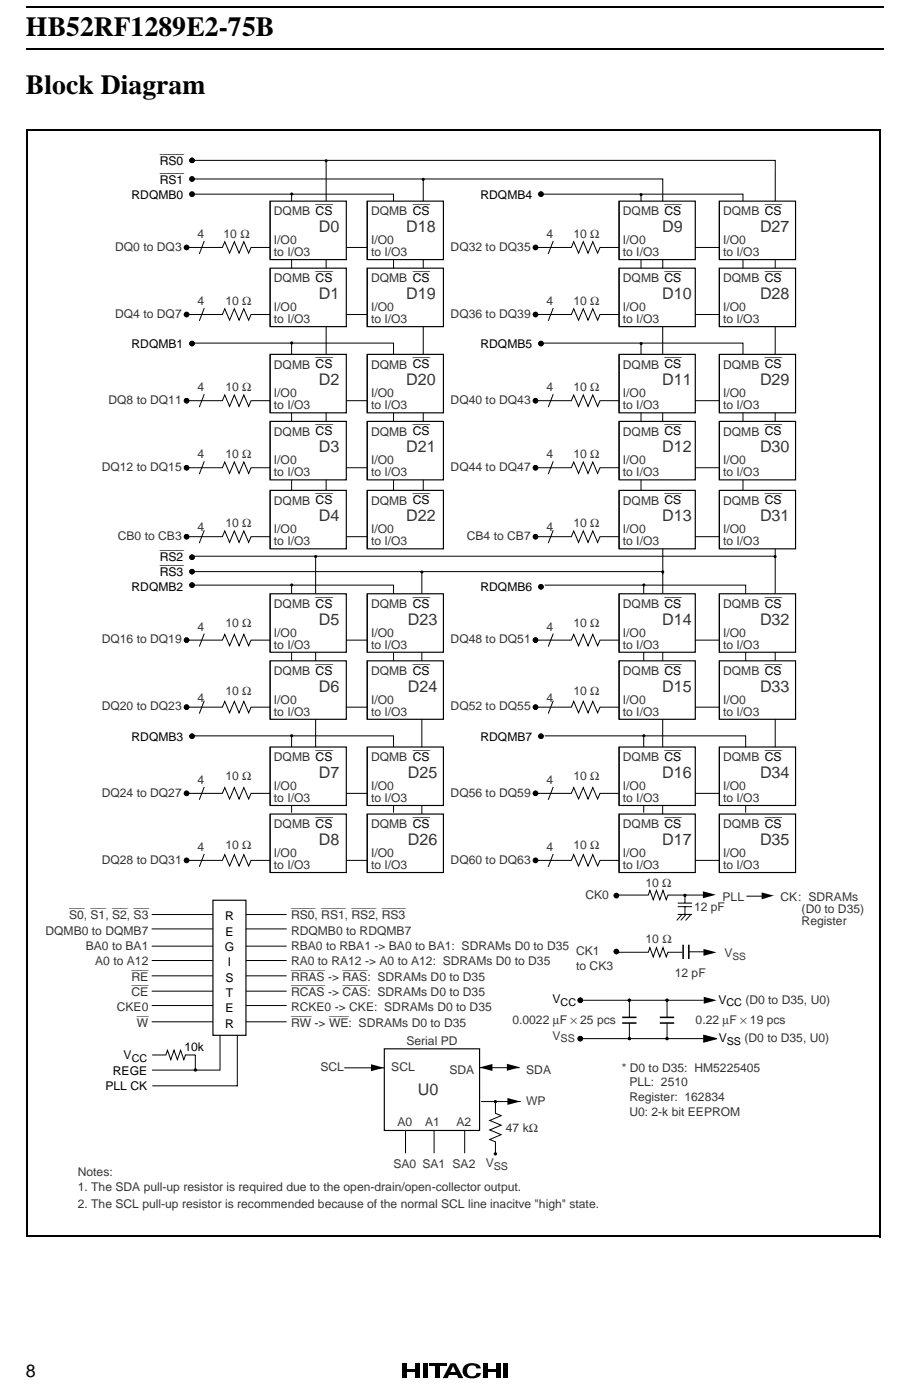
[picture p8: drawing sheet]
<svg xmlns="http://www.w3.org/2000/svg" width="162mm" height="249mm" viewBox="0 0 162 249" stroke-linecap="round" stroke-linejoin="round" font-family="sans-serif">
<path d="M4.6 1.3h152.5M4.6 8.7h152.5" fill="none" stroke="#000" stroke-width=".25"/>
<path d="M71.3 242.3h19.1v3.1h-19.1z" fill="#fff"/>
<g fill="#000">
<path d="M71.6 242.6h.7v2.6h-.7zM72.3 243.6h1.6v.4h-1.6zM73.9 242.6h.7v2.6h-.7zM75.2 242.6h.8v2.6h-.8zM77.5 242.6h.7v2.6h-.7zM79.8 244.2h1.5v.4h-1.5zM80.3 242.6h.7l1.3 2.6h-.8zM80.1 242.6h.6l-1.1 2.6h-.9zM82.7 242.9l.5-.3 .8-.1a1.41 1.41 0 0 1 1.4 .9h-.7a.62 .62 0 0 0-.8-.5 .95 .95 0 0 0-.8 1.3 .95 .95 0 0 0 1.5 .3l.1-.3h.8a1.27 1.27 0 0 1-1.6 1 1.37 1.37 0 0 1-1.5-.7 1.37 1.37 0 0 1 .3-1.6zM85.8 242.6h.8v2.6h-.8zM86.6 243.6h1.6v.4h-1.6zM88.2 242.6h.7v2.6h-.7z"/>
<path d="M89.5 242.6h.7v2.6h-.7z"/>
</g>
<path d="M76.3 242.8h3.1" fill="none" stroke="#000" stroke-width=".44"/>
<path d="M8 26.9h145.6v188.7h-145.6z" fill="#fff"/>
<g fill="none" stroke="#000" stroke-width=".18">
<path d="M58 28.5v59.2M33.2 44h6.3l.5-1 .8 2 .9-2 .8 2 .8-2 .9 2 .4-1h25.1M33.2 56h6.3l.5-1.1 .8 2.1 .9-2.1 .8 2.1 .8-2.1 .9 2.1 .4-1h25.1M95.2 44h6.4l.4-1 .8 2 .9-2 .8 2 .9-2 .8 2 .4-1h21.2M95.2 56h6.4l.4-1.1 .8 2.1 .9-2.1 .8 2.1 .9-2.1 .8 2.1 .4-1h21.2M33.2 71.3h6.3l.5-1 .8 2 .9-2 .8 2 .8-2 .9 2 .4-1h25.1M95.2 71.3h6.4l.4-1 .8 2 .9-2 .8 2 .9-2 .8 2 .4-1h21.2M33.2 83.2h6.3l.5-1 .8 2 .9-2 .8 2 .8-2 .9 2 .4-1h25.1M33.2 95.5h6.3l.5-1 .8 2 .9-2 .8 2 .8-2 .9 2 .4-1h25.1M95.2 83.2h6.4l.4-1 .8 2 .9-2 .8 2 .9-2 .8 2 .4-1h21.2M95.2 95.5h6.4l.4-1 .8 2 .9-2 .8 2 .9-2 .8 2 .4-1h21.2M117.8 95.5v6.7"/>
<path d="M137.8 95.5v43.4M33.2 113.9h6.3l.5-1 .8 2 .9-2 .8 2 .8-2 .9 2 .4-1h24.3M95.2 113.9h6.4l.4-1 .8 2 .9-2 .8 2 .9-2 .8 2 .4-1h21.2M33.2 125.8h6.3l.5-1 .8 2 .9-2 .8 2 .8-2 .9 2 .4-1h24.3M95.2 125.8h6.4l.4-1 .8 2 .9-2 .8 2 .9-2 .8 2 .4-1h21.2M33.2 141.1h6.3l.5-1 .8 2 .9-2 .8 2 .8-2 .9 2 .4-1h24.3M33.2 153.1h6.3l.5-1.1 .8 2.1 .9-2.1 .8 2.1 .8-2.1 .9 2.1 .4-1h24.3M95.2 141.1h6.4l.4-1 .8 2 .9-2 .8 2 .9-2 .8 2 .4-1h21.2M95.2 153.1h6.4l.4-1.1 .8 2.1 .9-2.1 .8 2.1 .9-2.1 .8 2.1 .4-1h21.2"/>
</g>
<g fill="#fff" stroke="#000" stroke-width=".18">
<path d="M27 162.7h23.9z"/>
<path d="M27 165.3h23.9z"/>
<path d="M27 168.3h23.9z"/>
<path d="M27 170.9h23.9z"/>
<path d="M27 173.6h23.9z"/>
<path d="M27 176.3h23.9z"/>
<path d="M27 178.9h23.9z"/>
<path d="M27 181.8h23.9z"/>
</g>
<path d="M34.2 34.5h35.7v13.7M51.8 34.5v13.7M75.2 31.8v55.9M96.3 34.5h35.8v13.7M113.9 34.5v13.7" fill="none" stroke="#000" stroke-width=".18"/>
<path d="M48 35.8h13.6v10.4h-13.6z" fill="#fff" stroke="#000" stroke-width=".21"/>
<g fill="#000">
<path d="M125.1 177.3l2.3 .6-2.3 .7zM125.1 184.2l2.3 .6-2.3 .6z"/>
<circle cx="34.1" cy="31.8" r=".48"/>
<circle cx="34.1" cy="34.5" r=".48"/>
<circle cx="34.1" cy="28.5" r=".48"/>
<circle cx="51.8" cy="34.5" r=".27"/>
<circle cx="58" cy="28.6" r=".27"/>
<circle cx="75.2" cy="31.9" r=".27"/>
<circle cx="114" cy="34.6" r=".27"/>
<circle cx="33.2" cy="44" r=".48"/>
<circle cx="51.8" cy="61" r=".27"/>
<circle cx="114" cy="61.1" r=".27"/>
<circle cx="34.1" cy="104.1" r=".48"/>
<circle cx="51.8" cy="104.1" r=".27"/>
<circle cx="114.4" cy="104.1" r=".27"/>
<circle cx="51.8" cy="130.9" r=".27"/>
<circle cx="114.4" cy="130.9" r=".27"/>
<circle cx="103.1" cy="177.9" r=".48"/>
<circle cx="111.9" cy="177.9" r=".27"/>
<circle cx="118.6" cy="177.9" r=".27"/>
<circle cx="103.1" cy="184.8" r=".48"/>
<circle cx="111.9" cy="184.8" r=".27"/>
<circle cx="118.6" cy="184.8" r=".27"/>
</g>
<g fill="none" stroke="#000" stroke-width=".18">
<path d="M34.2 31.8h83.6v51.7M34.2 28.5h103.6v54.1M48 35.8v10.3M36.3 42.9l-.9 2.3M34.2 61h35.7v28.9M51.8 61v28.9M96.3 61h35.8v28.9M113.9 61v28.9M34.2 104.1h35.7v13.7M51.8 104.1v13.7M96.8 104.1h35.7v13.7M114.4 104.1v13.7"/>
<path d="M34.2 130.9h35.7v13.7M51.8 130.9v13.7M96.8 130.9h35.7v13.7M114.4 130.9v13.7M121.7 159.3v1.3M103.1 177.9h22M111.9 177.9v3.1M118.6 177.9v3.1M120.5 162.7h2.5M120.5 160.7h2.5M120.5 161.3h2.5M121.7 161.3v1.3"/>
<path d="M122.4 169.3h3.1M103.1 184.8h22M111.9 182v2.8M118.6 182v2.8M125.1 184.2l2.3 .6-2.3 .6z"/>
<circle cx="34.1" cy="28.5" r=".41"/>
<circle cx="34.1" cy="31.8" r=".41"/>
<circle cx="34.1" cy="34.5" r=".41"/>
<circle cx="33.2" cy="44" r=".41"/>
<circle cx="34.1" cy="104.1" r=".41"/>
<circle cx="103.1" cy="177.9" r=".41"/>
<circle cx="111.9" cy="177.9" r=".21"/>
<circle cx="118.6" cy="177.9" r=".21"/>
<circle cx="103.1" cy="184.8" r=".41"/>
<circle cx="111.9" cy="184.8" r=".21"/>
<circle cx="118.6" cy="184.8" r=".21"/>
</g>
<path d="M121.4 168.1v2.5M122.4 168.1v2.5M110.6 181h2.5M110.6 182h2.5M117.3 181h2.5M117.3 182h2.5" fill="none" stroke="#000" stroke-width=".28"/>
<circle cx="121.7" cy="159.3" r=".21" fill="#000" stroke="#000" stroke-width=".18"/>
<path d="M48 47.7h13.6v10.4h-13.6z" fill="#fff" stroke="#000" stroke-width=".21"/>
<circle cx="33.2" cy="56" r=".48" fill="#000"/>
<g fill="none" stroke="#000" stroke-width=".18">
<path d="M36.3 54.8l-.9 2.3M48 47.7v10.4"/>
<circle cx="33.2" cy="56" r=".41"/>
</g>
<path d="M48 63h13.6v10.4h-13.6z" fill="#fff" stroke="#000" stroke-width=".21"/>
<g fill="#000">
<circle cx="33.2" cy="71.3" r=".48"/>
<circle cx="34.1" cy="61.1" r=".48"/>
</g>
<g fill="none" stroke="#000" stroke-width=".18">
<path d="M36.3 70.1l-.9 2.3M48 63.1v10.3"/>
<circle cx="33.2" cy="71.3" r=".41"/>
<circle cx="34.1" cy="61.1" r=".41"/>
</g>
<path d="M48 75h13.6v10.4h-13.6z" fill="#fff" stroke="#000" stroke-width=".21"/>
<circle cx="33.2" cy="83.2" r=".48" fill="#000"/>
<g fill="none" stroke="#000" stroke-width=".18">
<path d="M48 75v10.3M36.3 82.1l-.9 2.3"/>
<circle cx="33.2" cy="83.2" r=".41"/>
</g>
<path d="M48 87.2h13.6v10.4h-13.6z" fill="#fff" stroke="#000" stroke-width=".21"/>
<circle cx="33.2" cy="95.5" r=".48" fill="#000"/>
<g fill="none" stroke="#000" stroke-width=".18">
<path d="M36.3 94.3l-.9 2.3M48 87.3v10.3"/>
<circle cx="33.2" cy="95.5" r=".41"/>
</g>
<path d="M110 35.8h13.6v10.4h-13.6z" fill="#fff" stroke="#000" stroke-width=".21"/>
<g fill="#000">
<circle cx="96.2" cy="34.5" r=".48"/>
<circle cx="95.2" cy="44" r=".48"/>
</g>
<g fill="none" stroke="#000" stroke-width=".18">
<path d="M110 35.8v10.3M98.3 42.9l-.9 2.3"/>
<circle cx="96.2" cy="34.5" r=".41"/>
<circle cx="95.2" cy="44" r=".41"/>
</g>
<path d="M110 47.7h13.6v10.4h-13.6z" fill="#fff" stroke="#000" stroke-width=".21"/>
<circle cx="95.2" cy="56" r=".48" fill="#000"/>
<g fill="none" stroke="#000" stroke-width=".18">
<path d="M98.3 54.8l-.9 2.3M110 47.7v10.4"/>
<circle cx="95.2" cy="56" r=".41"/>
</g>
<path d="M110 63h13.6v10.4h-13.6z" fill="#fff" stroke="#000" stroke-width=".21"/>
<g fill="#000">
<circle cx="95.2" cy="71.3" r=".48"/>
<circle cx="96.2" cy="61.1" r=".48"/>
</g>
<g fill="none" stroke="#000" stroke-width=".18">
<path d="M98.3 70.1l-.9 2.3M110 63.1v10.3"/>
<circle cx="95.2" cy="71.3" r=".41"/>
<circle cx="96.2" cy="61.1" r=".41"/>
</g>
<path d="M110 75h13.6v10.4h-13.6z" fill="#fff" stroke="#000" stroke-width=".21"/>
<circle cx="95.2" cy="83.2" r=".48" fill="#000"/>
<g fill="none" stroke="#000" stroke-width=".18">
<path d="M110 75v10.3M98.3 82.1l-.9 2.3"/>
<circle cx="95.2" cy="83.2" r=".41"/>
</g>
<path d="M110 87.2h13.6v10.4h-13.6z" fill="#fff" stroke="#000" stroke-width=".21"/>
<circle cx="95.2" cy="95.5" r=".48" fill="#000"/>
<g fill="none" stroke="#000" stroke-width=".18">
<path d="M56.1 99.3v44M98.3 94.3l-.9 2.3M110 87.3v10.3"/>
<circle cx="95.2" cy="95.5" r=".41"/>
</g>
<path d="M48 105.6h13.6v10.4h-13.6z" fill="#fff" stroke="#000" stroke-width=".21"/>
<g fill="#000">
<circle cx="34.1" cy="99.1" r=".48"/>
<circle cx="56.1" cy="99" r=".27"/>
<circle cx="33.2" cy="113.9" r=".48"/>
<circle cx="34.1" cy="101.7" r=".48"/>
<circle cx="75" cy="101.8" r=".27"/>
</g>
<g fill="none" stroke="#000" stroke-width=".18">
<path d="M34.2 99h103.6M34.2 101.7h83.6v44M36.3 112.7l-.9 2.3M48 105.7v10.3M75 101.7v44"/>
<circle cx="34.1" cy="99.1" r=".41"/>
<circle cx="33.2" cy="113.9" r=".41"/>
<circle cx="34.1" cy="101.7" r=".41"/>
</g>
<path d="M48 117.6h13.6v10.4h-13.6z" fill="#fff" stroke="#000" stroke-width=".21"/>
<circle cx="33.2" cy="125.8" r=".48" fill="#000"/>
<g fill="none" stroke="#000" stroke-width=".18">
<path d="M48 117.6v10.3M36.3 124.7l-.9 2.3"/>
<circle cx="33.2" cy="125.8" r=".41"/>
</g>
<path d="M48 132.9h13.6v10.4h-13.6z" fill="#fff" stroke="#000" stroke-width=".21"/>
<g fill="#000">
<circle cx="34.1" cy="131" r=".48"/>
<circle cx="33.2" cy="141.1" r=".48"/>
</g>
<g fill="none" stroke="#000" stroke-width=".18">
<path d="M36.3 140l-.9 2.3M48 132.9v10.4"/>
<circle cx="34.1" cy="131" r=".41"/>
<circle cx="33.2" cy="141.1" r=".41"/>
</g>
<g fill="#fff" stroke="#000" stroke-width=".21">
<path d="M48 144.8h13.6v10.4h-13.6z"/>
<path d="M37.8 160.2h5.9v24h-5.9z"/>
</g>
<circle cx="33.2" cy="153.1" r=".48" fill="#000"/>
<g fill="none" stroke="#000" stroke-width=".18">
<path d="M36.3 151.9l-.9 2.3M48 144.8v10.4"/>
<circle cx="33.2" cy="153.1" r=".41"/>
</g>
<path d="M65.3 35.8h13.5v10.4h-13.5z" fill="#fff" stroke="#000" stroke-width=".21"/>
<path d="M65.3 35.8v10.3" fill="none" stroke="#000" stroke-width=".18"/>
<path d="M65.3 47.7h13.5v10.4h-13.5z" fill="#fff" stroke="#000" stroke-width=".21"/>
<path d="M65.3 47.7v10.4" fill="none" stroke="#000" stroke-width=".18"/>
<path d="M65.3 63h13.5v10.4h-13.5z" fill="#fff" stroke="#000" stroke-width=".21"/>
<path d="M65.3 63.1v10.3" fill="none" stroke="#000" stroke-width=".18"/>
<path d="M65.3 75h13.5v10.4h-13.5z" fill="#fff" stroke="#000" stroke-width=".21"/>
<path d="M65.3 75v10.3" fill="none" stroke="#000" stroke-width=".18"/>
<path d="M65.3 87.2h13.5v10.4h-13.5z" fill="#fff" stroke="#000" stroke-width=".21"/>
<path d="M65.3 87.3v10.3" fill="none" stroke="#000" stroke-width=".18"/>
<path d="M65.3 105.6h13.5v10.4h-13.5z" fill="#fff" stroke="#000" stroke-width=".21"/>
<path d="M65.3 105.7v10.3" fill="none" stroke="#000" stroke-width=".18"/>
<path d="M65.3 117.6h13.5v10.4h-13.5z" fill="#fff" stroke="#000" stroke-width=".21"/>
<path d="M65.3 117.6v10.3" fill="none" stroke="#000" stroke-width=".18"/>
<path d="M65.3 132.9h13.5v10.4h-13.5z" fill="#fff" stroke="#000" stroke-width=".21"/>
<path d="M65.3 132.9v10.4" fill="none" stroke="#000" stroke-width=".18"/>
<path d="M65.3 144.8h13.5v10.4h-13.5z" fill="#fff" stroke="#000" stroke-width=".21"/>
<path d="M65.3 144.8v10.4" fill="none" stroke="#000" stroke-width=".18"/>
<path d="M127.9 35.8h13.5v10.4h-13.5z" fill="#fff" stroke="#000" stroke-width=".21"/>
<path d="M127.9 35.8v10.3" fill="none" stroke="#000" stroke-width=".18"/>
<path d="M127.9 47.7h13.5v10.4h-13.5z" fill="#fff" stroke="#000" stroke-width=".21"/>
<path d="M127.9 47.7v10.4" fill="none" stroke="#000" stroke-width=".18"/>
<path d="M127.9 63h13.5v10.4h-13.5z" fill="#fff" stroke="#000" stroke-width=".21"/>
<path d="M127.9 63.1v10.3" fill="none" stroke="#000" stroke-width=".18"/>
<path d="M127.9 75h13.5v10.4h-13.5z" fill="#fff" stroke="#000" stroke-width=".21"/>
<path d="M127.9 75v10.3" fill="none" stroke="#000" stroke-width=".18"/>
<path d="M127.9 87.2h13.5v10.4h-13.5z" fill="#fff" stroke="#000" stroke-width=".21"/>
<path d="M127.9 87.3v10.3" fill="none" stroke="#000" stroke-width=".18"/>
<path d="M127.9 105.6h13.5v10.4h-13.5z" fill="#fff" stroke="#000" stroke-width=".21"/>
<path d="M127.9 105.7v10.3" fill="none" stroke="#000" stroke-width=".18"/>
<path d="M127.9 117.6h13.5v10.4h-13.5z" fill="#fff" stroke="#000" stroke-width=".21"/>
<path d="M127.9 117.6v10.3" fill="none" stroke="#000" stroke-width=".18"/>
<path d="M127.9 132.9h13.5v10.4h-13.5z" fill="#fff" stroke="#000" stroke-width=".21"/>
<path d="M127.9 132.9v10.4" fill="none" stroke="#000" stroke-width=".18"/>
<path d="M127.9 144.8h13.5v10.4h-13.5z" fill="#fff" stroke="#000" stroke-width=".21"/>
<path d="M127.9 144.8v10.4" fill="none" stroke="#000" stroke-width=".18"/>
<path d="M110 105.6h13.6v10.4h-13.6z" fill="#fff" stroke="#000" stroke-width=".21"/>
<g fill="#000">
<circle cx="95.2" cy="113.9" r=".48"/>
<circle cx="96.2" cy="104.4" r=".48"/>
</g>
<g fill="none" stroke="#000" stroke-width=".18">
<path d="M98.3 112.7l-.9 2.3M110 105.7v10.3"/>
<circle cx="95.2" cy="113.9" r=".41"/>
<circle cx="96.2" cy="104.4" r=".41"/>
</g>
<path d="M110 117.6h13.6v10.4h-13.6z" fill="#fff" stroke="#000" stroke-width=".21"/>
<circle cx="95.2" cy="125.8" r=".48" fill="#000"/>
<g fill="none" stroke="#000" stroke-width=".18">
<path d="M110 117.6v10.3M98.3 124.7l-.9 2.3"/>
<circle cx="95.2" cy="125.8" r=".41"/>
</g>
<path d="M110 132.9h13.6v10.4h-13.6z" fill="#fff" stroke="#000" stroke-width=".21"/>
<g fill="#000">
<circle cx="96.2" cy="131" r=".48"/>
<circle cx="95.2" cy="141.1" r=".48"/>
</g>
<g fill="none" stroke="#000" stroke-width=".18">
<path d="M98.3 140l-.9 2.3M110 132.9v10.4"/>
<circle cx="96.2" cy="131" r=".41"/>
<circle cx="95.2" cy="141.1" r=".41"/>
</g>
<path d="M110 144.8h13.6v10.4h-13.6z" fill="#fff" stroke="#000" stroke-width=".21"/>
<g fill="#000">
<path d="M124.9 158.6l2.3 .6-2.3 .6zM135.4 158.8l2.3 .6-2.3 .6zM125 168.8l2.3 .6-2.3 .6zM65.9 189.3l2.3 .7-2.3 .6zM85.2 189.9l2.3-.6v1.2zM90.1 189.3l2.3 .6-2.3 .6z"/>
<circle cx="95.2" cy="153.1" r=".48"/>
<circle cx="109.6" cy="159.3" r=".48"/>
<circle cx="109.6" cy="169.3" r=".48"/>
</g>
<g fill="none" stroke="#000" stroke-width=".18">
<path d="M98.3 151.9l-.9 2.3M109.6 159.2h5.6l.3-.8 .6 1.7 .6-1.7 .6 1.7 .5-1.7 .6 1.7 .3-.9h6.6M110 144.8v10.4M109.6 169.4h5.6l.3-.8 .6 1.6 .6-1.6 .6 1.6 .5-1.6 .6 1.6 .3-.8h2.6M27 187.7h2.5l.3-.8 .6 1.6 .5-1.6 .6 1.6 .6-1.6 .6 1.6 .3-.8h1.7v2.7M39.1 184.2v6.2h-12.1M42.2 184.2v9h-15.1"/>
<circle cx="95.2" cy="153.1" r=".41"/>
<circle cx="109.6" cy="159.3" r=".41"/>
<circle cx="109.6" cy="169.3" r=".41"/>
</g>
<path d="M68.3 186.6h16.9v14.5h-16.9z" fill="#fff" stroke="#000" stroke-width=".21"/>
<path d="M132.7 159.4h3.5M121.2 162.7l-.9 1M121.9 162.7l-.9 1M122.8 162.7l-.9 1M61.2 190h7.1M85.2 189.9h7.2M85.5 196h7.1M88.1 196v2.1l1 .4-2 .8 2 .9-2 .8 2 .9-2 .8 1 .4v2.2M72.1 201.1v4.1M77.2 201.1v4.1M82.6 201.1v4.1" fill="none" stroke="#000" stroke-width=".18"/>
<g fill="#000">
<path d="M90.2 195.3l2.3 .7-2.3 .6z"/>
<circle cx="137.8" cy="99" r=".27"/>
<circle cx="117.8" cy="101.7" r=".27"/>
</g>
<g fill="#000" stroke="#000" stroke-width=".18">
<circle cx="34.7" cy="190.3" r=".21"/>
<circle cx="88.1" cy="196" r=".21"/>
<circle cx="88.1" cy="205.3" r=".21"/>
</g>
<path d="M4.8 22.9v197.1M4.8 23.1h151.8M156.4 23.1v197M4.6 220h151.8" fill="none" stroke="#000" stroke-width=".34"/>
<g font-size="4.9">
<text x="4.6" y="6.4">HB52RF1289E2-75B</text>
<text x="4.6" y="16.7">Block Diagram</text>
</g>
<text font-size="3.2" x="4.6" y="244.9">8</text>
<g font-size="2.9" fill="#363539">
<text x="56.7" y="41.3">D0</text>
<text x="72.2" y="41.3">D18</text>
<text x="117.7" y="41.3">D9</text>
<text x="135.1" y="41.3">D27</text>
<text x="56.7" y="53.2">D1</text>
<text x="72.2" y="53.2">D19</text>
<text x="117.7" y="53.2">D10</text>
<text x="135.1" y="53.2">D28</text>
<text x="56.7" y="68.5">D2</text>
<text x="72.2" y="68.5">D20</text>
<text x="117.7" y="68.5">D11</text>
<text x="135.1" y="68.5">D29</text>
<text x="56.7" y="80.5">D3</text>
<text x="72.2" y="80.5">D21</text>
<text x="117.7" y="80.5">D12</text>
<text x="135.1" y="80.5">D30</text>
<text x="56.7" y="92.7">D4</text>
<text x="72.2" y="92.7">D22</text>
<text x="117.7" y="92.7">D13</text>
<text x="135.1" y="92.7">D31</text>
<text x="56.7" y="111.1">D5</text>
<text x="72.5" y="111.1">D23</text>
<text x="117.7" y="111.1">D14</text>
<text x="135.1" y="111.1">D32</text>
<text x="56.7" y="123.1">D6</text>
<text x="72.5" y="123.1">D24</text>
<text x="117.7" y="123.1">D15</text>
<text x="135.1" y="123.1">D33</text>
<text x="56.7" y="138.4">D7</text>
<text x="72.5" y="138.4">D25</text>
<text x="117.7" y="138.4">D16</text>
<text x="135.1" y="138.4">D34</text>
<text x="56.7" y="150.3">D8</text>
<text x="72.5" y="150.3">D26</text>
<text x="117.7" y="150.3">D17</text>
<text x="135.1" y="150.3">D35</text>
<text x="74.2" y="194.8">U0</text>
</g>
<g font-size="2.1">
<text x="28.4" y="29.4">RS0</text>
<text x="23.4" y="35.4">RDQMB0</text>
<text x="28.4" y="32.7">RS1</text>
<text x="85.4" y="35.4">RDQMB4</text>
<text x="118.1" y="38.3">CS</text>
<text x="118.1" y="50.2">CS</text>
<text x="23.4" y="62">RDQMB1</text>
<text x="85.4" y="62">RDQMB5</text>
<text x="118.1" y="65.5">CS</text>
<text x="118.1" y="77.5">CS</text>
<text x="28.4" y="99.8">RS2</text>
<text x="23.4" y="105.2">RDQMB2</text>
<text x="28.4" y="102.5">RS3</text>
<text x="85.4" y="105.2">RDQMB6</text>
<text x="118.1" y="108.1">CS</text>
<text x="118.1" y="120.1">CS</text>
<text x="23.4" y="131.8">RDQMB3</text>
<text x="85.4" y="131.8">RDQMB7</text>
<text x="118.1" y="135.4">CS</text>
<text x="40" y="163.7">R</text>
<text x="40.1" y="166.4">E</text>
<text x="40" y="169.2">G</text>
<text x="40.5" y="171.9">I</text>
<text x="40.1" y="174.6">S</text>
<text x="40.2" y="177.3">T</text>
<text x="98.2" y="178.5">V</text>
<text x="127.7" y="178.5">V</text>
<text x="40" y="182.8">R</text>
<text x="40.1" y="180.1">E</text>
<text x="127.7" y="185.4">V</text>
<text x="20.1" y="191.2">REGE</text>
<text x="22" y="188.4">V</text>
<text x="32.8" y="187">10k</text>
<text x="18.8" y="193.9">PLL CK</text>
</g>
<g font-size="2.1" fill="#363539">
<text x="48.7" y="38.3">DQMB CS</text>
<text x="65.9" y="38.3">DQMB CS</text>
<text x="110.7" y="38.3">DQMB</text>
<text x="128.5" y="38.3">DQMB CS</text>
<text x="20.5" y="44.6">DQ0 to DQ3</text>
<text x="35.1" y="42.4">4</text>
<text x="39.7" y="42.4">10 Ω</text>
<text x="48.7" y="43.4">I/O0</text>
<text x="48.7" y="45.5">to I/O3</text>
<text x="65.9" y="43.4">I/O0</text>
<text x="65.9" y="45.5">to I/O3</text>
<text x="80.1" y="44.6">DQ32 to DQ35</text>
<text x="97.1" y="42.4">4</text>
<text x="101.9" y="42.4">10 Ω</text>
<text x="110.7" y="43.4">I/O0</text>
<text x="110.7" y="45.5">to I/O3</text>
<text x="128.5" y="43.4">I/O0</text>
<text x="128.5" y="45.5">to I/O3</text>
<text x="48.7" y="50.2">DQMB CS</text>
<text x="65.9" y="50.2">DQMB CS</text>
<text x="110.7" y="50.2">DQMB</text>
<text x="128.5" y="50.2">DQMB CS</text>
<text x="20.5" y="56.5">DQ4 to DQ7</text>
<text x="35.1" y="54.3">4</text>
<text x="40.1" y="54.3">10 Ω</text>
<text x="48.7" y="55.3">I/O0</text>
<text x="48.7" y="57.5">to I/O3</text>
<text x="65.9" y="55.3">I/O0</text>
<text x="65.9" y="57.5">to I/O3</text>
<text x="80.1" y="56.5">DQ36 to DQ39</text>
<text x="97.1" y="54.3">4</text>
<text x="101.9" y="54.3">10 Ω</text>
<text x="110.7" y="55.3">I/O0</text>
<text x="110.7" y="57.5">to I/O3</text>
<text x="128.5" y="55.3">I/O0</text>
<text x="128.5" y="57.5">to I/O3</text>
<text x="48.7" y="65.6">DQMB CS</text>
<text x="65.9" y="65.6">DQMB CS</text>
<text x="110.7" y="65.6">DQMB</text>
<text x="128.5" y="65.6">DQMB CS</text>
<text x="19.3" y="71.9">DQ8 to DQ11</text>
<text x="35.1" y="69.6">4</text>
<text x="40.1" y="69.5">10 Ω</text>
<text x="48.7" y="70.7">I/O0</text>
<text x="65.9" y="70.7">I/O0</text>
<text x="80.1" y="71.9">DQ40 to DQ43</text>
<text x="97.1" y="69.6">4</text>
<text x="101.9" y="69.5">10 Ω</text>
<text x="110.7" y="70.7">I/O0</text>
<text x="128.5" y="70.7">I/O0</text>
<text x="48.7" y="72.8">to I/O3</text>
<text x="48.7" y="77.5">DQMB CS</text>
<text x="65.9" y="72.8">to I/O3</text>
<text x="65.9" y="77.5">DQMB CS</text>
<text x="110.7" y="72.8">to I/O3</text>
<text x="110.7" y="77.5">DQMB</text>
<text x="128.5" y="72.8">to I/O3</text>
<text x="128.5" y="77.5">DQMB CS</text>
<text x="18.1" y="83.8">DQ12 to DQ15</text>
<text x="35.1" y="81.5">4</text>
<text x="40.1" y="81.4">10 Ω</text>
<text x="48.7" y="82.6">I/O0</text>
<text x="65.9" y="82.6">I/O0</text>
<text x="80.1" y="83.8">DQ44 to DQ47</text>
<text x="97.1" y="81.5">4</text>
<text x="101.9" y="81.4">10 Ω</text>
<text x="110.7" y="82.6">I/O0</text>
<text x="128.5" y="82.6">I/O0</text>
<text x="48.7" y="84.7">to I/O3</text>
<text x="48.7" y="89.8">DQMB CS</text>
<text x="65.9" y="84.7">to I/O3</text>
<text x="65.9" y="89.8">DQMB CS</text>
<text x="110.7" y="84.7">to I/O3</text>
<text x="110.7" y="89.8">DQMB CS</text>
<text x="128.5" y="84.7">to I/O3</text>
<text x="128.5" y="89.8">DQMB CS</text>
<text x="35.1" y="94.5">4</text>
<text x="40.1" y="93.7">10 Ω</text>
<text x="48.7" y="94.8">I/O0</text>
<text x="65.9" y="94.8">I/O0</text>
<text x="97.1" y="94.5">4</text>
<text x="101.9" y="93.7">10 Ω</text>
<text x="110.7" y="94.8">I/O0</text>
<text x="128.5" y="94.8">I/O0</text>
<text x="20.9" y="96.1">CB0 to CB3</text>
<text x="48.7" y="97">to I/O3</text>
<text x="65.9" y="97">to I/O3</text>
<text x="83" y="96.1">CB4 to CB7</text>
<text x="110.7" y="97">to I/O3</text>
<text x="128.5" y="97">to I/O3</text>
<text x="35.1" y="112.2">4</text>
<text x="40.1" y="111.6">10 Ω</text>
<text x="48.7" y="113.2">I/O0</text>
<text x="48.7" y="108.2">DQMB CS</text>
<text x="65.9" y="113.2">I/O0</text>
<text x="65.9" y="108.2">DQMB CS</text>
<text x="97.1" y="112.2">4</text>
<text x="101.9" y="111.6">10 Ω</text>
<text x="110.7" y="113.2">I/O0</text>
<text x="110.7" y="108.2">DQMB</text>
<text x="128.5" y="113.2">I/O0</text>
<text x="128.5" y="108.2">DQMB CS</text>
<text x="18.1" y="114.5">DQ16 to DQ19</text>
<text x="48.7" y="115.4">to I/O3</text>
<text x="65.9" y="115.4">to I/O3</text>
<text x="80.1" y="114.5">DQ48 to DQ51</text>
<text x="110.7" y="115.4">to I/O3</text>
<text x="128.5" y="115.4">to I/O3</text>
<text x="35.1" y="124.8">4</text>
<text x="40.1" y="123.7">10 Ω</text>
<text x="48.7" y="125.2">I/O0</text>
<text x="48.7" y="120.1">DQMB CS</text>
<text x="65.9" y="125.2">I/O0</text>
<text x="65.9" y="120.1">DQMB CS</text>
<text x="97.1" y="124.8">4</text>
<text x="101.9" y="123.7">10 Ω</text>
<text x="110.7" y="125.2">I/O0</text>
<text x="110.7" y="120.1">DQMB</text>
<text x="128.5" y="125.2">I/O0</text>
<text x="128.5" y="120.1">DQMB CS</text>
<text x="18.1" y="126.4">DQ20 to DQ23</text>
<text x="48.7" y="127.3">to I/O3</text>
<text x="65.9" y="127.3">to I/O3</text>
<text x="80.1" y="126.4">DQ52 to DQ55</text>
<text x="110.7" y="127.3">to I/O3</text>
<text x="128.5" y="127.3">to I/O3</text>
<text x="48.7" y="135.4">DQMB CS</text>
<text x="65.9" y="135.4">DQMB CS</text>
<text x="110.7" y="135.4">DQMB</text>
<text x="128.5" y="135.4">DQMB CS</text>
<text x="18.1" y="141.7">DQ24 to DQ27</text>
<text x="35.1" y="139.5">4</text>
<text x="40.1" y="138.7">10 Ω</text>
<text x="48.7" y="140.5">I/O0</text>
<text x="48.7" y="142.7">to I/O3</text>
<text x="65.9" y="140.5">I/O0</text>
<text x="65.9" y="142.7">to I/O3</text>
<text x="80.1" y="141.7">DQ56 to DQ59</text>
<text x="97.1" y="139.5">4</text>
<text x="101.9" y="138.7">10 Ω</text>
<text x="110.7" y="140.5">I/O0</text>
<text x="110.7" y="142.7">to I/O3</text>
<text x="128.5" y="140.5">I/O0</text>
<text x="128.5" y="142.7">to I/O3</text>
<text x="48.7" y="147.4">DQMB CS</text>
<text x="65.9" y="147.4">DQMB CS</text>
<text x="110.7" y="147.4">DQMB CS</text>
<text x="128.5" y="147.4">DQMB CS</text>
<text x="18.1" y="153.7">DQ28 to DQ31</text>
<text x="35.1" y="151.4">4</text>
<text x="40.1" y="151">10 Ω</text>
<text x="48.7" y="152.4">I/O0</text>
<text x="48.7" y="154.6">to I/O3</text>
<text x="65.9" y="152.4">I/O0</text>
<text x="65.9" y="154.6">to I/O3</text>
<text x="80.1" y="153.7">DQ60 to DQ63</text>
<text x="97.1" y="151.4">4</text>
<text x="101.9" y="151">10 Ω</text>
<text x="110.7" y="152.4">I/O0</text>
<text x="110.7" y="154.6">to I/O3</text>
<text x="128.5" y="152.4">I/O0</text>
<text x="128.5" y="154.6">to I/O3</text>
<text x="104" y="159.9">CK0</text>
<text x="114.7" y="157.7">10 Ω</text>
<text x="128.4" y="160.3">PLL</text>
<text x="138.7" y="160.3">CK: SDRAMs</text>
<text x="8.1" y="166.3">DQMB0 to DQMB7</text>
<text x="12.3" y="163.5">S0, S1, S2, S3</text>
<text x="51.7" y="166.3">RDQMB0 to RDQMB7</text>
<text x="51.7" y="163.5">RS0, RS1, RS2, RS3</text>
<text x="114.7" y="167.7">10 Ω</text>
<text x="123.4" y="162">12 pF</text>
<text x="142.5" y="162.4">(D0 to D35)</text>
<text x="142.5" y="164.5">Register</text>
<text x="15.3" y="169">BA0 to BA1</text>
<text x="16.9" y="171.7">A0 to A12</text>
<text x="51.7" y="169">RBA0 to RBA1 -&gt; BA0 to BA1: SDRAMs D0 to D35</text>
<text x="51.7" y="171.7">RA0 to RA12 -&gt; A0 to A12: SDRAMs D0 to D35</text>
<text x="102.4" y="169.9">CK1</text>
<text x="102.4" y="172.5">to CK3</text>
<text x="119.9" y="173.8">12 pF</text>
<text x="128.8" y="170.2">V</text>
<text x="20.8" y="179.9">CKE0</text>
<text x="23.4" y="174.4">RE</text>
<text x="23.4" y="177.2">CE</text>
<text x="51.7" y="174.4">RRAS -&gt; RAS: SDRAMs D0 to D35</text>
<text x="51.7" y="177.2">RCAS -&gt; CAS: SDRAMs D0 to D35</text>
<text x="51.7" y="179.9">RCKE0 -&gt; CKE: SDRAMs D0 to D35</text>
<text x="24.3" y="182.6">W</text>
<text x="51.7" y="182.6">RW -&gt; WE: SDRAMs D0 to D35</text>
<text x="72.2" y="185.9">Serial PD</text>
<text x="91.1" y="182.2">0.0022 µF × 25 pcs</text>
<text x="98.2" y="185">V</text>
<text x="123.7" y="182.2">0.22 µF × 19 pcs</text>
<text x="57" y="190.6">SCL</text>
<text x="69.6" y="190.6">SCL</text>
<text x="79.9" y="191">SDA</text>
<text x="93.5" y="191">SDA</text>
<text x="110.5" y="190.6">* D0 to D35: HM5225405</text>
<text x="93.5" y="196.6">WP</text>
<text x="111.9" y="193.3">PLL: 2510</text>
<text x="111.9" y="195.9">Register: 162834</text>
<text x="70.6" y="200.3">A0</text>
<text x="75.6" y="200.3">A1</text>
<text x="81.2" y="200.3">A2</text>
<text x="89.9" y="201.5">47 kΩ</text>
<text x="111.9" y="198.5">U0: 2-k bit EEPROM</text>
<text x="13.8" y="209.2">Notes:</text>
<text x="69.9" y="207.8">SA0 SA1 SA2</text>
<text x="86.3" y="207.7">V</text>
<text x="13.8" y="211.8">1. The SDA pull-up resistor is required due to the open-drain/open-collector output.</text>
<text x="13.8" y="214.9">2. The SCL pull-up resistor is recommended because of the normal SCL line inacitve &quot;high&quot; state.</text>
</g>
<g font-size="1.9">
<text x="99.6" y="179">CC</text>
<text x="129.1" y="179">CC (D0 to D35, U0)</text>
<text x="129.2" y="185.8">SS (D0 to D35, U0)</text>
<text x="23.4" y="188.9">CC</text>
</g>
<g font-size="1.9" fill="#363539">
<text x="99.6" y="185.4">SS</text>
<text x="87.8" y="208.1">SS</text>
</g>
<text font-size="1.8" fill="#363539" x="130.2" y="170.8">SS</text>
</svg>
